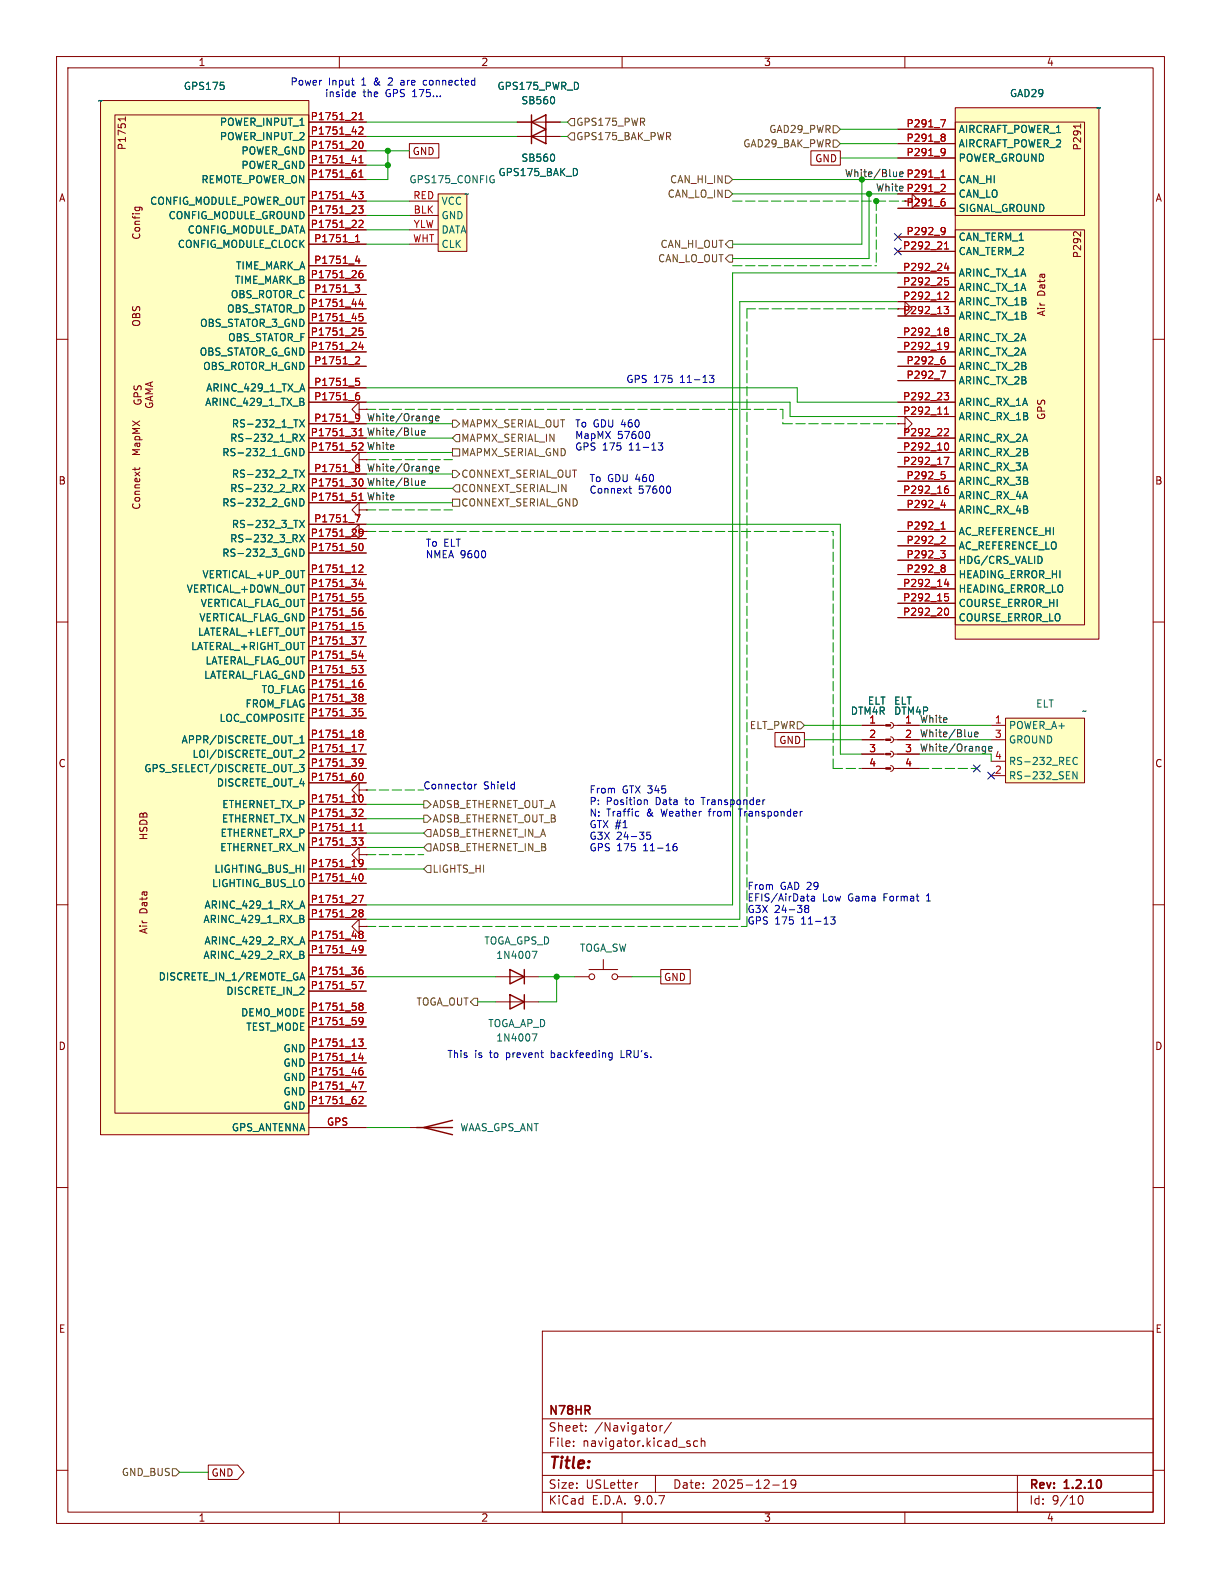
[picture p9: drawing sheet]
<svg xmlns="http://www.w3.org/2000/svg" width="216mm" height="279mm" viewBox="0 0 216 279" stroke-linecap="round" stroke-linejoin="round" font-family="sans-serif">
<g fill="none" stroke="#840000" stroke-width=".18">
<path d="M10 10h195.9v259.4h-195.9zM12 12h191.9v255.4h-191.9zM60 10v2M110 10v2M160 10v2M10 60h2M63.5 72.4v-1.3l-1.3 1.3 1.3 1.3v-1.3h1.3M64.8 72.4h.1M203.9 60h2M63.5 90.2v-1.3l-1.3 1.3 1.3 1.2v-1.2h1.3M64.8 90.2h.1M10 110h2"/>
<path d="M203.9 110h2M152.4 128.3h4.2M152.4 130.8h4.2M152.4 133.4h4.2M152.4 135.9h4.2M10 160h2M203.9 160h2M10 210h2M203.9 210h2M95.9 235.4h108v32h-108zM10 260h2M95.9 256.9h108"/>
<path d="M95.9 250.9h108M101.4 255.6v.2M101.4 254.9v.1M103.6 252.9v.2M103.6 252.2v.1M115.9 252.2l.2 .2v.4l-.2 .2M116.7 252.1v1M117.1 252.1l-.2 .1-.2 .2M118.7 251.5l-1.3 1.9M122 255.4v.3M123.4 254.9l-.5-.1-.3 .3v.4l.2 .2h.6M124 254.9l.2-.1 .4 .1v.9"/>
<path d="M124 254.3v1.5M203.9 260h2M60 267.4v2M95.9 263.9h108M95.9 260.9h108M110 267.4v2M112.8 262.2l-.3 .1M115.9 260.9v3M136.6 262.6h1.2M138.4 263.2h.9M138.4 262.1l.5-.4v1.5M140.7 262.3l-.3 .3h-.3l-.2-.3 .1-.5 .4-.1 .2 .1a.99 .99 0 0 1-.3 1.4h-.3"/>
<path d="M160 267.4v2M179.9 260.9v6.5M190.6 265.1l.2-.5 .2-.1a.81 .81 0 0 1 .6 .6 .81 .81 0 0 1-.3 .8h-.4l-.3-.5"/>
</g>
<g fill="#840000" stroke="#840000" stroke-width=".18">
<path d="M156.6 128.1h.9v.3h-.9z"/>
<path d="M156.6 130.7h.9v.2h-.9z"/>
<path d="M156.6 133.2h.9v.3h-.9z"/>
<path d="M156.6 135.8h.9v.2h-.9z"/>
</g>
<path d="M77.5 34.3h5v10.2h-5z" fill="#ffffc2"/>
<path d="M72.4 35.6h5.1M72.4 38.1h5.1M77.5 34.3h5v10.2h-5zM91.4 24.1h7.7M91.4 21.6h7.7M160 35.6h1.3v-1.3l1.3 1.3-1.3 1.2v-1.2M72.4 40.6h5.1M72.4 43.2h5.1M158.7 74.9h1.3v-1.2l1.3 1.2-1.3 1.3v-1.3M158.7 74.9h.1" fill="none" stroke="#840000" stroke-width=".18"/>
<path d="M97.9 17.2l.2 .4-.2 .6M87.1 31.8h.3v.4l-.3 .1M87.2 31.1h.1M97.9 27.4l.2 .3-.2 .7M102 30l.1 .3-.1 .6" fill="none" stroke="#006464" stroke-width=".18"/>
<path d="M94 24.1l2.5-1.2v2.5zM94 21.6l2.5-1.3v2.6zM94 20.3v5.1" fill="none" stroke="#840000" stroke-width=".25"/>
<g fill="#ffffc2">
<path d="M168.9 19.1h25.4v93.9h-25.4z"/>
<path d="M168.9 21.6h22.9v16.5h-22.9z"/>
<path d="M168.9 40.6h22.9v69.9h-22.9z"/>
</g>
<g fill="none" stroke="#840000" stroke-width=".18">
<path d="M168.9 19.1h25.4v93.9h-25.4zM158.7 22.9h10.2M158.7 25.4h10.2M158.7 27.9h10.2M158.7 31.8h10.2M158.7 34.3h10.2M158.7 36.8h10.2M168.9 21.6h22.9v16.5h-22.9zM191.1 21.9v.8M158.7 41.9h10.2M158.7 44.5h10.2M158.7 48.3h10.2"/>
<path d="M158.7 50.8h10.2M158.7 53.3h10.2M158.7 55.9h10.2M158.7 59.7h10.2M168.9 40.6h22.9v69.9h-22.9zM191.1 41v.8l-.7-.7-.3-.1-.2 .1M158.7 62.2h10.2M158.7 64.8h10.2M158.7 67.3h10.2M158.7 71.1h10.2M158.7 73.7h10.2M158.7 77.5h10.2"/>
<path d="M158.7 80h10.2M158.7 82.6h10.2M158.7 85.1h10.2M158.7 87.6h10.2M158.7 90.2h10.2M158.7 94h10.2M158.7 96.5h10.2M158.7 99.1h10.2M158.7 101.6h10.2M158.7 104.1h10.2M158.7 106.7h10.2M158.7 109.2h10.2"/>
</g>
<g fill="none" stroke="#a90000" stroke-width=".18">
<path d="M166.3 21.2h.9l-.6 1.2M166.4 31.3h.7M166.5 30.4l.3-.3v1.2M166.6 32.6l.4 .1 .1 .3-.8 .9h.8M166.6 23.7h.3l.2 .3-.2 .3M166.6 26.3l.5 .1a.84 .84 0 0 1-.3 1.1M166.6 35.6h.3l.2 .3v.4l-.5 .1M166.6 24.3h.3M166.8 35.1h.2M166.9 24.3l.2 .2v.2l-.1 .2-.4 .1M167.1 26.8l-.2 .2h-.3M166.6 40.2l.5 .1a.84 .84 0 0 1-.3 1.2"/>
<path d="M166.9 54.2h.8l-.4 .5 .4 .1v.4l-.2 .3h-.4M167 44h.7M167 43.1l.4-.3v1.2M167.1 49.1h.6M167.1 40.8l-.2 .2h-.3M167.1 58.1l.4-.1 .2 .1v.2l-.2 .2M167.1 58.5h.1M167.2 49.6h.3l.2 .2-.1 .5-.4 .1M167.2 51.7h.4l.1 .3-.8 .9h.8M167.2 58.5h.3M167.2 58.5l-.1 .1M167.3 46.5l-.3 .9h.8"/>
<path d="M167.5 58.5l.2 .3v.4l-.2 .1-.4-.1M167.6 47v.8M166.3 65.6h.9l-.6 1.3M166.6 63.6h.3l.2 .2v.4l-.5 .2M166.8 63.1h.2M166.9 69.4h.8l-.4 .5 .4 .1v.5l-.2 .2h-.4M167 72.3l.4-.3v1.2M167 73.2h.7M167.1 60.6l.4-.1 .2 .2a.84 .84 0 0 1-.3 1.1h-.3M167.2 75.8h.4l.1 .3-.8 1h.8M167.2 78.4l.1-.1a.68 .68 0 0 1 .4 .7 .68 .68 0 0 1-.4 .6l-.1-.1M167.7 61.1l-.2 .2h-.4"/>
<path d="M166.3 97.4h.8l-.4 .5 .4 .1v.4l-.2 .2h-.4M166.4 89.3h.8M166.4 93.6h.7M166.5 83.4h.6M166.5 92.6l.3-.3v1.3M166.6 83.9h.3l.2 .2v.5l-.5 .1M166.6 94.8l.4 .1 .1 .3-.8 .9h.8M166.6 99.9h.3l.2 .3-.2 .3M166.9 80.9h.9l-.6 1.2M167 88.9v.9M167.1 86.5l.4-.1 .2 .3-.1 .5h-.5M167.6 85.9l-.4 .2"/>
<path d="M166.6 100.5h.3M166.9 100.5l.2 .2v.2l-.1 .2-.4 .1M167.1 105h.6M167.2 105.5h.3l.2 .2-.1 .5-.4 .1M167.2 107.6l.1-.1a.68 .68 0 0 1 .4 .7 .68 .68 0 0 1-.4 .6l-.1-.1M167.3 102.4l-.3 .9h.8M167.6 102.9v.8"/>
</g>
<path d="M184.2 98.6l.1 .3-.1 .6" fill="none" stroke="#006464" stroke-width=".18"/>
<path d="M177.8 127h14v11.4h-14z" fill="#ffffc2"/>
<path d="M175.3 128.3h2.5M175.3 130.8h2.5M175.3 134.6h2.5M175.3 137.2h2.5M177.8 127h14v11.4h-14zM87.6 177.2h7.6M72.4 199.4h2.5" fill="none" stroke="#840000" stroke-width=".18"/>
<path d="M190.4 136.5v1.2l-.7-1.2v1.2M190.5 134.1a.6 .6 0 0 0-.8 .4 .6 .6 0 0 0 .6 .7l.2-.1M94.1 182.8h.8l-.5 1.3" fill="none" stroke="#006464" stroke-width=".18"/>
<path d="M90.2 175.9l2.5 1.3-2.5 1.2zM92.7 175.9v2.5M73.7 199.4h6.3M80 198.1l-5.1 1.3 5.1 1.3" fill="none" stroke="#840000" stroke-width=".25"/>
<g fill="#ffffc2">
<path d="M17.8 17.8h36.8v182.9h-36.8z"/>
<path d="M20.3 20.3h34.3v176.6h-34.3z"/>
</g>
<g fill="none" stroke="#840000" stroke-width=".18">
<path d="M17.8 17.8h36.8v182.9h-36.8zM20.3 20.3h34.3v176.6h-34.3zM22.2 20.7v.7M22.2 21h-1.3l.3 .3M23.9 36.6h1l.2 .3M23.9 36.6v.4M24.6 36.6l.1 .4M54.6 21.6h10.2M54.6 24.1h10.2M54.6 26.7h10.2M54.6 29.2h10.2M54.6 31.8h10.2"/>
<path d="M54.6 35.6h10.2M54.6 38.1h10.2M72.4 25.4h5.2v2.5h-5.2zM91.4 21.6h2.6M91.4 24.1h2.6M96.5 21.6h2.6M96.5 24.1h2.6M143.4 26.7h5.2v2.5h-5.2zM158.7 31.8h10.2M158.7 22.9h10.2M158.7 25.4h10.2M158.7 27.9h10.2"/>
<path d="M158.7 34.3h10.2M158.7 36.8h10.2M54.6 40.6h10.2M54.6 43.2h10.2M54.6 47h10.2M54.6 49.5h10.2M54.6 52.1h10.2M54.6 54.6h10.2M54.6 57.2h10.2M54.6 59.7h10.2M158.7 54.6h1.3v-1.3l1.3 1.3-1.3 1.3v-1.3M158.7 54.6h.1"/>
<path d="M158.7 59.7h10.2M158.7 41.9h10.2M158.7 44.5h10.2M158.7 48.3h10.2M158.7 50.8h10.2M158.7 53.3h10.2M158.7 55.9h10.2M23.7 70.8a.59 .59 0 0 0 .6 .7 .59 .59 0 0 0 .6-.7l-.5-.1v.2M23.7 68.2v.5l.1 .2h.4l.2-.6 .3-.1 .3 .3-.1 .4M24.4 70.2l-.1-.7-.2-.1-.3 .1-.1 .7h1.3M25.8 71.3a.59 .59 0 0 0 .6 .8 .59 .59 0 0 0 .5-.8h-.4v.2M26.6 67.6v.6"/>
<path d="M26.6 70.2v.6M27 70.1l-1.3 .4 1.3 .4M27 68.8h-1.3l.9 .4-.9 .4h1.3M27 67.5l-1.3 .4 1.3 .5M54.6 62.2h10.2M54.6 64.8h10.2M54.6 68.6h10.2M54.6 71.1h10.2M54.6 74.9h10.2M54.6 77.5h10.2M64.8 72.4h.1M158.7 74.9h.1"/>
<path d="M158.7 62.2h10.2M158.7 64.8h10.2M158.7 71.1h10.2M158.7 77.5h10.2M158.7 67.3h10.2M158.7 73.7h10.2M23.9 82.7v.5M24.7 82.7l-.2 .3h-1.1M54.6 80h10.2M54.6 83.8h10.2M54.6 86.4h10.2M54.6 88.9h10.2"/>
<path d="M54.6 92.7h10.2M54.6 95.3h10.2M54.6 97.8h10.2M63.5 94v-1.3l-1.3 1.3 1.3 1.3v-1.3h1.3M63.5 81.3v-1.3l-1.3 1.3 1.3 1.3v-1.3h1.3M64.8 94h.1M64.8 81.3h.1M64.8 90.2h.1M158.7 80h10.2M158.7 82.6h10.2M158.7 85.1h10.2M158.7 87.6h10.2"/>
<path d="M158.7 90.2h10.2M158.7 94h10.2M158.7 96.5h10.2M158.7 99.1h10.2M54.6 101.6h10.2M54.6 104.1h10.2M54.6 106.7h10.2M54.6 109.2h10.2M54.6 111.8h10.2M54.6 114.3h10.2M54.6 116.8h10.2M54.6 119.4h10.2"/>
<path d="M158.7 101.6h10.2M158.7 104.1h10.2M158.7 106.7h10.2M158.7 109.2h10.2M54.6 121.9h10.2M54.6 124.5h10.2M54.6 127h10.2M54.6 130.8h10.2M54.6 133.4h10.2M54.6 135.9h10.2M54.6 138.4h10.2M63.5 139.7v-1.3l-1.3 1.3 1.3 1.3v-1.3h1.3"/>
<path d="M64.8 139.7h.1M137 129.5h5.2v2.6h-5.2zM152.4 130.8h3.8M152.4 133.4h3.8M152.4 135.9h3.8M152.4 128.3h3.8M157.5 127.8l.3 .1 .2 .4-.2 .3-.3 .2M157.5 130.3l.3 .2 .2 .3-.2 .4-.3 .1M157.5 132.8l.3 .2 .2 .4-.2 .3-.3 .2M157.5 135.4l.3 .1 .2 .4-.2 .3-.3 .2M158 130.8h4.6M158 133.4h4.6"/>
<path d="M158 135.9h4.6M158 128.3h4.6M54.6 142.2h10.2M54.6 144.8h10.2M54.6 147.3h10.2M54.6 149.9h10.2M54.6 153.7h10.2M54.6 156.2h10.2M63.5 151.1v-1.2l-1.3 1.2 1.3 1.3v-1.3h1.3M64.8 151.1h.1M54.6 160h10.2M54.6 162.6h10.2"/>
<path d="M54.6 166.4h10.2M54.6 168.9h10.2M54.6 172.7h10.2M54.6 175.3h10.2M54.6 179.1h10.2M63.5 163.8v-1.2l-1.3 1.2 1.3 1.3v-1.3h1.3M64.8 163.8h.1M87.6 172.7h7.6M101.6 172.7h2.5M104.1 171.5h5.1M106.7 169.7v1.8M109.2 172.7h2.6"/>
<path d="M116.8 171.4h5.2v2.6h-5.2zM54.6 181.6h10.2M54.6 185.4h10.2M54.6 188h10.2M54.6 190.5h10.2M54.6 193h10.2M54.6 195.6h10.2M54.6 199.4h10.2M36.8 259.1h5.2l1.1 1.3-1.1 1.2h-5.2z"/>
<circle cx="104.6" cy="172.7" r=".51"/>
<circle cx="108.7" cy="172.7" r=".51"/>
</g>
<g fill="none" stroke="#a90000" stroke-width=".18">
<path d="M63.4 33.9h.8l-.4 .5 .3 .1v.5l-.1 .1-.6-.1M63.4 36.4h.8l-.4 .5 .3 .1v.6l-.1 .1-.6-.1M63.5 21.2h.7M63.5 20.3l.3-.4v1.3M63.5 27.9l.3-.4v1.3M63.5 30.4l.3-.3v1.2M63.5 22.6l.5-.2 .2 .4-.8 .9h.8M63.5 39.1l.5-.1 .2 .3-.8 .9h.8M63.5 28.8h.7M63.5 31.3h.7M63.7 25h.1a.68 .68 0 0 1 .4 .6 .68 .68 0 0 1-.4 .7 .84 .84 0 0 1-.1-1.3zM166.3 21.2h.9l-.6 1.2"/>
<path d="M166.4 31.3h.7M166.5 30.4l.3-.3v1.2M166.6 32.6l.4 .1 .1 .3-.8 .9h.8M166.6 23.7h.3l.2 .3-.2 .3M166.6 26.3l.5 .1a.84 .84 0 0 1-.3 1.1M166.6 35.6h.3l.2 .3v.4l-.5 .1M166.6 24.3h.3M166.8 35.1h.2M166.9 24.3l.2 .2v.2l-.1 .2-.4 .1M167.1 26.8l-.2 .2h-.3M62.8 50.4h.8l-.4 .5 .3 .1 .1 .4-.3 .3h-.3M62.9 42.8h.7"/>
<path d="M62.9 41.9l.3-.4v1.3M63.2 45.2l-.3 .9h.8M63.5 45.7v.9M63.8 52.9l-.3 .9h.8M64.1 47.8l-.4 .1a.86 .86 0 0 0 0 1.2l.4-.1 .1-.4-.2-.3h-.3l-.2 .3M64.1 53.3v.9M64.1 55.5h-.6v.6l.2-.2 .4 .1 .1 .2-.1 .4-.1 .1-.5-.1M64.1 58h-.6v.6l.2-.1h.4l.1 .2-.1 .5-.1 .1-.5-.1M166.6 40.2l.5 .1a.84 .84 0 0 1-.3 1.2M166.9 54.2h.8l-.4 .5 .4 .1v.4l-.2 .3h-.4M167 44h.7M167 43.1l.4-.3v1.2"/>
<path d="M167.1 49.1h.6M167.1 58.1l.4-.1 .2 .1v.2l-.2 .2M167.1 40.8l-.2 .2h-.3M167.1 58.5h.1M167.2 49.6h.3l.2 .2-.1 .5-.4 .1M167.2 51.7h.4l.1 .3-.8 .9h.8M167.2 58.5h.3M167.2 58.5l-.1 .1M167.3 46.5l-.3 .9h.8M167.5 58.5l.2 .3v.4l-.2 .1-.4-.1M167.6 47v.8M62.9 66.9h.6"/>
<path d="M63 70l.3-.1 .3 .3-.1 .4h-.5M63 73.3l.3-.1 .2 .2a.84 .84 0 0 1-.3 1.1h-.2M63 63.1h.5l.1 .3-.8 1h.8M63 67.4h.3l.3 .2-.1 .4-.5 .2M63.5 76.1l.3-.3v1.3M63.5 69.4l-.5 .2M63.5 77.1h.7M63.5 78.4l.5-.1 .2 .3M63.6 73.8l-.3 .2h-.3M63.8 60.5l-.3 .9h.8M64.1 61v.8M64.2 78.7l-.8 .9h.8"/>
<path d="M166.3 65.6h.9l-.6 1.3M166.6 63.6h.3l.2 .2v.4l-.5 .2M166.8 63.1h.2M166.9 69.4h.8l-.4 .5 .4 .1v.5l-.2 .2h-.4M167 73.2h.7M167 72.3l.4-.3v1.2M167.1 60.6l.4-.1 .2 .2a.84 .84 0 0 1-.3 1.1h-.3M167.2 75.8h.4l.1 .3-.8 1h.8M167.2 78.4l.1-.1a.68 .68 0 0 1 .4 .7 .68 .68 0 0 1-.4 .6l-.1-.1M167.7 61.1l-.2 .2h-.4M62.8 91h.9l-.6 1.3M63 82.2l.3-.1 .2 .2 .1 .1-.3 .3"/>
<path d="M63 82.6l.1 .1M63.1 82.7h.2M63.1 82.7h-.1M63.3 82.7l.3 .2-.1 .4-.2 .1-.3-.1M63.5 87.6l.3-.4v1.3M63.5 88.5h.7M63.7 96.2l.1-.1a.68 .68 0 0 1 .4 .6 .68 .68 0 0 1-.4 .7 .84 .84 0 0 1-.1-1.2zM64.2 94.1l-.2 .2h-.3l-.2-.2 .1-.5h.4l.1 .1a.84 .84 0 0 1-.3 1.1h-.2M64.2 85.2l-.1-.4-.2-.1a.68 .68 0 0 0-.4 .6 .68 .68 0 0 0 .4 .6l.2-.1 .1-.3M166.3 97.4h.8l-.4 .5 .4 .1v.4l-.2 .2h-.4M166.4 93.6h.7M166.4 89.3h.8"/>
<path d="M166.5 83.4h.6M166.5 92.6l.3-.3v1.3M166.6 83.9h.3l.2 .2v.5l-.5 .1M166.6 94.8l.4 .1 .1 .3-.8 .9h.8M166.6 99.9h.3l.2 .3-.2 .3M166.9 80.9h.9l-.6 1.2M167 88.9v.9M167.1 86.5l.4-.1 .2 .3-.1 .5h-.5M167.6 85.9l-.4 .2M63.4 117.7h.8l-.4 .5 .3 .1v.5l-.1 .2-.6-.2M63.4 112.6h.9l-.6 1.3M63.5 100l.5-.1 .2 .4-.8 .9h.8"/>
<path d="M63.8 102.4l-.3 .9h.8M63.8 115.1l-.3 .9h.8M64.1 107.5l-.4 .1a.86 .86 0 0 0 0 1.2l.4-.1 .1-.4-.2-.3h-.3l-.2 .3M64.1 102.9v.8M64.1 115.6v.8M64.1 105h-.6v.6l.2-.1h.4l.1 .2-.1 .4-.1 .2-.5-.2M64.1 110.1h-.6v.6l.2-.1h.4l.1 .2-.1 .4-.1 .1-.5-.1M166.6 100.5h.3M166.9 100.5l.2 .2v.2l-.1 .2-.4 .1M167.1 105h.6M167.2 105.5h.3l.2 .2-.1 .5-.4 .1M167.2 107.6l.1-.1a.68 .68 0 0 1 .4 .7 .68 .68 0 0 1-.4 .6l-.1-.1"/>
<path d="M167.3 102.4l-.3 .9h.8M167.6 102.9v.8M63.4 131.7h.9l-.6 1.2M63.7 136.8l.1-.1a.68 .68 0 0 1 .4 .7 .68 .68 0 0 1-.4 .6 .84 .84 0 0 1-.1-1.2zM63.7 123.3l-.2-.2 .2-.3h.3l.2 .2-.2 .3M63.7 123.3l-.2 .3v.3l.2 .1h.4l.1-.2v-.2l-.2-.3M63.7 129.7l-.2-.3 .2-.3h.3l.2 .3-.2 .3M63.7 129.7l-.2 .2v.4l.2 .1 .4-.1 .1-.1v-.3l-.2-.2M63.7 123.3h.3M63.7 129.7h.3M64.1 120.2l-.4 .1a.86 .86 0 0 0 0 1.2l.4-.1 .1-.4-.2-.3h-.3l-.2 .3M64.1 125.3h-.6v.6l.2-.1 .4 .1 .1 .1-.1 .5-.1 .1-.5-.1"/>
<path d="M64.2 134.7l-.2 .3-.4-.1-.1-.2 .1-.4 .4-.1 .1 .1a.84 .84 0 0 1-.3 1.2h-.2M63.4 148.2h.8l-.4 .5 .3 .1v.5l-.1 .1-.6-.1M63.4 158.3h.9l-.6 1.3M63.5 146l.3-.4v1.3M63.5 143.2l.5-.1 .2 .4-.8 .9h.8M63.5 146.9h.7M63.7 140.6h.1a.68 .68 0 0 1 .4 .6 .68 .68 0 0 1-.4 .6 .84 .84 0 0 1-.1-1.2zM63.7 154.6l.1-.1a.68 .68 0 0 1 .4 .7 .68 .68 0 0 1-.4 .6 .84 .84 0 0 1-.1-1.2zM64.2 152.5l-.2 .3-.4-.1-.1-.2 .1-.5h.4l.1 .1a.84 .84 0 0 1-.3 1.2h-.2M63.4 173.6h.9l-.6 1.2M63.7 161.4l-.2-.2 .2-.3h.3l.2 .2-.2 .3M63.7 161.4l-.2 .3v.3l.2 .1h.4l.1-.2v-.2l-.2-.3"/>
<path d="M63.7 165.2l-.2-.2 .2-.3h.3l.2 .2-.2 .3M63.7 165.2l-.2 .3v.3l.2 .2 .4-.1 .1-.2v-.2l-.2-.3M63.7 177.9l-.2-.2 .2-.3h.3l.2 .2-.2 .3M63.7 177.9l-.2 .3v.3l.2 .2 .4-.1 .1-.2v-.2l-.2-.3M63.7 161.4h.3M63.7 165.2h.3M63.7 177.9h.3M64.1 171l-.4 .1a.86 .86 0 0 0 0 1.2l.4-.1 .1-.4-.2-.3h-.3l-.2 .3M64.2 167.8l-.2 .2-.4-.1-.1-.1 .1-.5 .4-.1 .1 .1a.84 .84 0 0 1-.3 1.2h-.2M63.4 183.7h.8l-.4 .5 .3 .1v.6l-.1 .1-.6-.1M63.4 191.4h.9l-.6 1.2M63.5 194l.5-.1 .2 .4-.8 .9h.8"/>
<path d="M63.8 186.2l-.3 .9h.8M64.1 188.8l-.4 .1a.86 .86 0 0 0 0 1.2l.4-.1 .1-.5-.2-.2h-.3l-.2 .2M64.1 186.7v.8M64.2 180.5l-.2 .2-.4-.1-.1-.1 .1-.5 .4-.1 .1 .1a.84 .84 0 0 1-.3 1.2h-.2"/>
</g>
<g fill="none" stroke="#006464" stroke-width=".18">
<path d="M39.6 15.2v.5M97.9 17.2l.2 .4-.2 .6M97.9 27.4l.2 .3-.2 .7M102 30l.1 .3-.1 .6M53 74.2l.8 1.3M53 76.8l.8 1.2M53 79.3a.64 .64 0 0 1 .8 .7 .64 .64 0 0 1-.8 .6zM53.5 67.9l.4 1.3M53.5 70.4l.2 .3-.2 .3 .3 .3-.1 .3-.2 .1M53.8 74.2l-.8 1.3M53.8 76.8l-.8 1.2M53 83.1l.8 1.3"/>
<path d="M53 85.7l.8 1.2M53 92l.8 1.3M53 94.6l.8 1.2M53 88.2a.64 .64 0 0 1 .8 .6 .64 .64 0 0 1-.8 .7zM53 97.1a.64 .64 0 0 1 .8 .6 .64 .64 0 0 1-.8 .7zM53.8 83.1l-.8 1.3M53.8 85.7l-.8 1.2M53.8 92l-.8 1.3M53.8 94.6l-.8 1.2M184.2 98.6l.1 .3-.1 .6M53 135.2h.8l-.5 .5M53 131.4h.8"/>
<path d="M53.2 130.4l.2-.3v1.3M53.2 132.7h.4l.2 .3-.8 .9h.8M53.6 135.7l.2 .2-.2 .5M53.5 159.3l.4 1.3M53 161.9l.6 .1 .1 .2-.2 .3M53 168.2l.6 .1 .1 .3-.2 .2M53 162.5h.5M53 168.8h.5M53.2 160.2h.6M53.2 166.6h.6M53.5 165.7l.4 1.2M53.5 172l.4 1.3"/>
<path d="M53.5 162.5l.3 .2-.1 .3-.7 .1M53.5 168.8l.3 .3-.1 .3-.7 .1M94.1 168.2h.8l-.5 1.3"/>
</g>
<path d="M90.2 171.5l2.5 1.2-2.5 1.3zM92.7 171.5v2.5" fill="none" stroke="#840000" stroke-width=".25"/>
<g fill="none" stroke="#725600" stroke-width=".18">
<path d="M100.3 24.1l.7-.6h.6v1.3h-.6zM101 21h.6v1.2h-.6l-.7-.6zM128.3 33.7h.6l.6 .6-.6 .6h-.6zM128.3 31.1h.6l.6 .7-.6 .6h-.6zM147.3 24.8h.7l.6 .6-.6 .6h-.7zM147.3 22.2h.7l.6 .7-.6 .6h-.7zM128.9 45.1h.6v1.3h-.6l-.6-.7zM128.9 42.5h.6v1.3h-.6l-.6-.6zM80 74.3h.6l.7 .6-.7 .7h-.6zM80 79.4h1.3v1.2h-1.3zM80.6 76.8h.7v1.3h-.7l-.6-.6zM80 86.4l.6-.7h.7v1.3h-.7z"/>
<path d="M80 83.2h.6l.7 .6-.7 .7h-.6zM80 88.3h1.3v1.2h-1.3zM141 127.6h.6l.6 .7-.6 .6h-.6zM74.9 144.1h.7l.6 .7-.6 .6h-.7zM74.9 141.6h.7l.6 .6-.6 .7h-.7zM75.6 146.7h.6v1.3h-.6l-.7-.7zM75.6 153h.6v1.3h-.6l-.7-.6zM75.6 149.2h.6v1.3h-.6l-.7-.6zM83.8 176.5h.7v1.3h-.7l-.6-.6zM30.5 259.7h.6l.6 .7-.6 .6h-.6z"/>
</g>
<g fill="none" stroke="#0f0f0f" stroke-width=".18">
<path d="M158.5 30.4v.8M158.5 31.1l-.2 .1M159.1 30.8l.6-.1-.1-.2-.3-.1-.2 .2v.6h.5M74 76.1v.9M74 76.8l-.2 .2M74.5 76.5l.7-.1-.1-.2-.4-.1-.2 .2 .1 .6h.5M76.1 73.6h.4M76.5 73.6v1l-.1 .2h-.3M76.5 74.4h-.4M77 74l.6-.1v-.3h-.4l-.2 .2 .1 .6h.5M74 85v.8M74 85.7l-.2 .1"/>
<path d="M74.5 85.4l.7-.1-.1-.2-.4-.1-.2 .2 .1 .6h.5M76.1 82.5h.4M76.5 82.5v1l-.1 .2h-.3M76.5 83.2l-.4 .1M77 82.9l.6-.1v-.3h-.4l-.2 .1 .1 .6h.5M171.8 129.5v.8M171.8 130.2l-.2 .1M172.3 129.9l.6-.1v-.3h-.4l-.2 .1 .1 .6h.5M173.9 132l.4 .1M174.3 132v1l-.1 .2-.4 .1M174.3 132.8h-.4M174.8 132.4l.6-.1v-.2l-.4-.1-.2 .2 .1 .6h.5"/>
</g>
<g fill="none" stroke="#009600" stroke-width=".18" stroke-dasharray="1.7 .6">
<path d="M129.5 35.6h25.4M154.9 35.6h5.1M154.9 35.6v11.4M129.5 47h25.4M132.1 54.6v109.2M158.7 54.6h-26.6M64.8 72.4h73.6M138.4 74.9h20.3M138.4 72.4v2.5M64.8 90.2h15.2M64.8 81.3h15.2M64.8 94h82.5"/>
<path d="M64.8 139.7h10.1M147.3 135.9v-41.9M147.3 135.9h5.1M162.6 135.9h10.1M64.8 151.1h10.1M64.8 163.8h67.3"/>
</g>
<g fill="none" stroke="#009600" stroke-width=".18">
<path d="M64.8 29.2h3.8M64.8 38.1h7.6M64.8 26.7h7.6M64.8 21.6h26.6M64.8 24.1h26.6M64.8 35.6h7.6M68.6 26.7v5.1h-3.8M99.1 21.6h1.2M99.1 24.1h1.2M129.5 34.3h29.2M129.5 31.8h29.2M148.6 27.9h10.1"/>
<path d="M148.6 22.9h10.1M148.6 25.4h10.1M152.4 31.8v11.4h-22.9M153.7 34.3v11.4h-24.2M64.8 43.2h7.6M64.8 40.6h7.6M158.7 48.3h-29.2v111.7h-64.7M158.7 53.3h-27.9v109.3h-66M64.8 77.5h15.2M64.8 71.1h74.9v2.6h19M64.8 68.6h76.2v2.5h17.7M64.8 74.9h15.2"/>
<path d="M64.8 88.9h15.2M64.8 92.7h83.8v40.7h3.8M64.8 80h15.2M64.8 86.4h15.2M64.8 83.8h15.2M142.2 128.3h10.2M142.2 130.8h10.2M162.6 128.3h12.7M162.6 130.8h12.7M162.6 133.4h12.7M64.8 149.9h10.1M64.8 153.7h10.1"/>
<path d="M64.8 147.3h10.1M64.8 144.8h10.1M64.8 142.2h10.1M64.8 172.7h22.8M84.5 177.2h3.1M95.2 172.7h6.4M98.4 172.7v4.5h-3.2M111.8 172.7h5M64.8 199.4h7.6M31.7 260.4h5.1"/>
</g>
<path d="M158.1 41.3l1.3 1.2M158.1 43.8l1.3 1.3M159.4 41.3l-1.3 1.2M159.4 43.8l-1.3 1.3M172.1 135.3l1.2 1.2M173.3 135.3l-1.2 1.2M174.7 136.6l1.2 1.2M175.9 136.6l-1.2 1.2" fill="none" stroke="#000084" stroke-width=".18"/>
<g fill="none" stroke="#0000c2" stroke-width=".18">
<path d="M62.1 14.2h.5M62.4 16.3h.4l.1 .3-.6 .1M62.5 15.1h.1M62.8 17l-.4 .1M71 14.2l-.1 .1M71 14.6l-.2 .2 .2 .3M75.3 14.2l-.3 .1-.2 .2 .1 .4 .4 .2M114.6 76.3a.79 .79 0 0 1 0 1.3M116.4 78.3h.8l-.4 .5 .3 .1v.6l-.2 .1-.5-.1M125.5 66.4h.7l-.4 .5 .4 .1v.5l-.2 .1-.5-.1M85.8 97.6v.8M111.2 86.4h.5"/>
<path d="M111.4 85.9v1.1l.3 .2M118.3 85.9a.79 .79 0 0 1 0 1.3M83.9 138.7v.8M84.3 138.7l-.4 .2M90.8 138.7h.1M90.9 138.3v1.2M90.9 139.5h-.1M112.6 143.5h.3M112.9 144.3h-.3M114 141.5h.4l.1 .8M115 147.1h-.6l-.1 .7 .2-.2 .4 .1 .2 .2-.1 .4-.2 .1-.5-.1M119.6 149.2l-.4 .1a.86 .86 0 0 0 0 1.2l.5-.2v-.4l-.2-.2h-.3l-.2 .2"/>
<path d="M135.1 141.4h.2M142.6 158.5h.5M142.9 159.3h.2M143.5 158.5h.5v.8M144 158.8h-.4l-.2 .2 .2 .3h.4M163.8 159.3h.7M163.9 158.4h-.1M142.5 160.1l-.2 .2 .2 .3M142.5 160.6l-.2 .3v.4l.2 .1 .4-.1 .1-.2v-.2l-.2-.3M142.5 160.6h.3M142.8 160.1l.2 .2-.2 .3M146.9 162.1h.8l-.5 .5 .4 .2v.5l-.2 .1-.5-.1"/>
<path d="M107.9 186.2h.3M108.2 186.2v1l-.1 .2h-.3M108.2 187h-.3M109.8 185.7v1.3h.6"/>
</g>
<g fill="#009600" stroke="#009600" stroke-width=".18">
<circle cx="154.9" cy="35.6" r=".46"/>
<circle cx="153.7" cy="34.3" r=".46"/>
<circle cx="152.4" cy="31.8" r=".46"/>
<circle cx="98.4" cy="172.7" r=".46"/>
<circle cx="68.6" cy="26.7" r=".46"/>
<circle cx="68.6" cy="29.2" r=".46"/>
</g>
<text font-size="2.8" fill="#840000" x="96.9" y="260.3">Title:</text>
<g font-size="2.1" fill="#840000">
<text x="96.9" y="250.6">N78HR</text>
<text x="96.9" y="256.1">File:</text>
<text x="96.9" y="253.4">Sheet:</text>
<text x="103" y="256.1">navigator.kicad_sch</text>
<text x="105.1" y="253.4">/Navigator/</text>
<text x="96.9" y="263.5">Size:</text>
<text x="103.6" y="263.5">USLetter</text>
<text x="118.9" y="263.5">Date:</text>
<text x="125.9" y="263.5">2025-12-19</text>
<text x="181.9" y="263.7">Rev:</text>
<text x="188.3" y="263.7">1.2.10</text>
<text x="96.9" y="266.3">KiCad</text>
<text x="104.6" y="266.3">E.D.A.</text>
<text x="112.2" y="266.3">9.0.7</text>
<text x="181.9" y="266.3">Id:</text>
<text x="186" y="266.3">9/10</text>
</g>
<g font-size="1.8" fill="#840000">
<text x="35" y="11.9">1</text>
<text x="85" y="11.9">2</text>
<text x="135" y="11.9">3</text>
<text x="185" y="11.9">4</text>
<text x="22.5" y="26.6" transform="rotate(-90 22.5 26.6)">P1751</text>
<text x="72.9" y="27.6">GND</text>
<text x="144" y="28.9">GND</text>
<text x="191.4" y="26.7" transform="rotate(-90 191.4 26.7)">P291</text>
<text x="10.3" y="35.9">A</text>
<text x="204.2" y="35.9">A</text>
<text x="25" y="42.5" transform="rotate(-90 25 42.5)">Config</text>
<text x="191.4" y="45.8" transform="rotate(-90 191.4 45.8)">P292</text>
<text x="185" y="52.4" transform="rotate(-90 185 52.4)">Data</text>
<text x="25" y="57.9" transform="rotate(-90 25 57.9)">OBS</text>
<text x="185" y="56" transform="rotate(-90 185 56)">Air</text>
<text x="185" y="74.4" transform="rotate(-90 185 74.4)">GPS</text>
<text x="25" y="80.8" transform="rotate(-90 25 80.8)">MapMX</text>
<text x="10.3" y="85.9">B</text>
<text x="204.2" y="85.9">B</text>
<text x="25" y="90.2" transform="rotate(-90 25 90.2)">Connext</text>
<text x="137.7" y="131.8">GND</text>
<text x="10.3" y="135.9">C</text>
<text x="204.2" y="135.9">C</text>
<text x="26.3" y="148.7" transform="rotate(-90 26.3 148.7)">HSDB</text>
<text x="26.3" y="161.6" transform="rotate(-90 26.3 161.6)">Data</text>
<text x="26.3" y="165.3" transform="rotate(-90 26.3 165.3)">Air</text>
<text x="117.3" y="173.7">GND</text>
<text x="10.3" y="185.9">D</text>
<text x="204.2" y="185.9">D</text>
<text x="10.3" y="235.9">E</text>
<text x="204.2" y="235.9">E</text>
<text x="37.3" y="261.3">GND</text>
<text x="35" y="269.3">1</text>
<text x="85" y="269.3">2</text>
<text x="135" y="269.3">3</text>
<text x="185" y="269.3">4</text>
</g>
<g font-size="1.8" fill="#006464">
<text x="32.4" y="16.1">GPS175</text>
<text x="87.9" y="16.1">GPS175_PWR_D</text>
<text x="178.5" y="17.4">GAD29</text>
<text x="17.2" y="18.6">~</text>
<text x="38.8" y="22.5">POWER_INPUT_1</text>
<text x="92.1" y="18.6">SB560</text>
<text x="169.4" y="23.7">AIRCRAFT_POWER_1</text>
<text x="193.8" y="19.9">~</text>
<text x="38.8" y="25">POWER_INPUT_2</text>
<text x="42.6" y="27.5">POWER_GND</text>
<text x="92.1" y="28.8">SB560</text>
<text x="169.4" y="26.3">AIRCRAFT_POWER_2</text>
<text x="169.4" y="28.8">POWER_GROUND</text>
<text x="35.5" y="32.6">REMOTE_POWER_ON</text>
<text x="42.6" y="30.1">POWER_GND</text>
<text x="72.3" y="32.6">GPS175_CONFIG</text>
<text x="82" y="35.2">~</text>
<text x="88" y="31.3">GPS175_BAK_D</text>
<text x="169.4" y="32.6">CAN_HI</text>
<text x="169.4" y="35.2">CAN_LO</text>
<text x="26.4" y="36.4">CONFIG_MODULE_POWER_OUT</text>
<text x="29.7" y="39">CONFIG_MODULE_GROUND</text>
<text x="33.1" y="41.5">CONFIG_MODULE_DATA</text>
<text x="78" y="36.4">VCC</text>
<text x="78" y="39">GND</text>
<text x="78" y="41.5">DATA</text>
<text x="169.4" y="37.7">SIGNAL_GROUND</text>
<text x="31.3" y="44">CONFIG_MODULE_CLOCK</text>
<text x="41.6" y="47.9">TIME_MARK_A</text>
<text x="78" y="44">CLK</text>
<text x="169.4" y="42.8">CAN_TERM_1</text>
<text x="169.4" y="45.3">CAN_TERM_2</text>
<text x="40.7" y="52.9">OBS_ROTOR_C</text>
<text x="41.4" y="50.4">TIME_MARK_B</text>
<text x="169.4" y="49.1">ARINC_TX_1A</text>
<text x="169.4" y="51.7">ARINC_TX_1A</text>
<text x="35.3" y="58">OBS_STATOR_3_GND</text>
<text x="40" y="55.5">OBS_STATOR_D</text>
<text x="169.4" y="54.2">ARINC_TX_1B</text>
<text x="169.4" y="56.7">ARINC_TX_1B</text>
<text x="35.2" y="63.1">OBS_STATOR_G_GND</text>
<text x="35.8" y="65.6">OBS_ROTOR_H_GND</text>
<text x="40.2" y="60.6">OBS_STATOR_F</text>
<text x="169.4" y="60.6">ARINC_TX_2A</text>
<text x="169.4" y="63.1">ARINC_TX_2A</text>
<text x="169.4" y="65.6">ARINC_TX_2B</text>
<text x="36.2" y="72">ARINC_429_1_TX_B</text>
<text x="36.4" y="69.4">ARINC_429_1_TX_A</text>
<text x="169.4" y="68.2">ARINC_TX_2B</text>
<text x="169.4" y="72">ARINC_RX_1A</text>
<text x="40.9" y="75.8">RS-232_1_TX</text>
<text x="169.4" y="74.5">ARINC_RX_1B</text>
<text x="39.2" y="80.9">RS-232_1_GND</text>
<text x="40.6" y="78.3">RS-232_1_RX</text>
<text x="169.4" y="78.3">ARINC_RX_2A</text>
<text x="169.4" y="80.9">ARINC_RX_2B</text>
<text x="169.4" y="83.4">ARINC_RX_3A</text>
<text x="39.2" y="89.8">RS-232_2_GND</text>
<text x="40.6" y="87.2">RS-232_2_RX</text>
<text x="40.9" y="84.7">RS-232_2_TX</text>
<text x="169.4" y="86">ARINC_RX_3B</text>
<text x="169.4" y="88.5">ARINC_RX_4A</text>
<text x="40.9" y="93.6">RS-232_3_TX</text>
<text x="169.4" y="91">ARINC_RX_4B</text>
<text x="169.4" y="94.8">AC_REFERENCE_HI</text>
<text x="39.2" y="98.7">RS-232_3_GND</text>
<text x="40.6" y="96.1">RS-232_3_RX</text>
<text x="169.4" y="97.4">AC_REFERENCE_LO</text>
<text x="169.4" y="99.9">HDG/CRS_VALID</text>
<text x="32.9" y="105">VERTICAL_+DOWN_OUT</text>
<text x="35.4" y="107.5">VERTICAL_FLAG_OUT</text>
<text x="35.7" y="102.5">VERTICAL_+UP_OUT</text>
<text x="169.4" y="102.5">HEADING_ERROR_HI</text>
<text x="169.4" y="105">HEADING_ERROR_LO</text>
<text x="169.4" y="107.5">COURSE_ERROR_HI</text>
<text x="34.9" y="112.6">LATERAL_+LEFT_OUT</text>
<text x="35.2" y="110.1">VERTICAL_FLAG_GND</text>
<text x="169.4" y="110.1">COURSE_ERROR_LO</text>
<text x="33.7" y="115.2">LATERAL_+RIGHT_OUT</text>
<text x="36.2" y="117.7">LATERAL_FLAG_OUT</text>
<text x="36" y="120.2">LATERAL_FLAG_GND</text>
<text x="43.3" y="125.3">FROM_FLAG</text>
<text x="46.2" y="122.8">TO_FLAG</text>
<text x="153.4" y="124.8">ELT</text>
<text x="158" y="124.8">ELT</text>
<text x="183.1" y="125.3">ELT</text>
<text x="32" y="131.7">APPR/DISCRETE_OUT_1</text>
<text x="38.7" y="127.9">LOC_COMPOSITE</text>
<text x="150.3" y="126.6">DTM4R</text>
<text x="158" y="126.6">DTM4P</text>
<text x="178.3" y="129.1">POWER_A+</text>
<text x="178.3" y="131.7">GROUND</text>
<text x="191.2" y="126.6">~</text>
<text x="25.4" y="136.8">GPS_SELECT/DISCRETE_OUT_3</text>
<text x="33.9" y="134.2">LOI/DISCRETE_OUT_2</text>
<text x="178.3" y="135.5">RS-232_REC</text>
<text x="38.2" y="139.3">DISCRETE_OUT_4</text>
<text x="39.2" y="143.1">ETHERNET_TX_P</text>
<text x="178.3" y="138">RS-232_SEN</text>
<text x="38.9" y="148.2">ETHERNET_RX_P</text>
<text x="39.1" y="145.6">ETHERNET_TX_N</text>
<text x="37.8" y="154.5">LIGHTING_BUS_HI</text>
<text x="38.8" y="150.7">ETHERNET_RX_N</text>
<text x="36.1" y="160.9">ARINC_429_1_RX_A</text>
<text x="37.4" y="157.1">LIGHTING_BUS_LO</text>
<text x="35.9" y="163.4">ARINC_429_1_RX_B</text>
<text x="36.1" y="167.2">ARINC_429_2_RX_A</text>
<text x="85.5" y="167.2">TOGA_GPS_D</text>
<text x="28" y="173.6">DISCRETE_IN_1/REMOTE_GA</text>
<text x="35.9" y="169.8">ARINC_429_2_RX_B</text>
<text x="87.6" y="169.8">1N4007</text>
<text x="102.4" y="168.5">TOGA_SW</text>
<text x="39.9" y="176.1">DISCRETE_IN_2</text>
<text x="42.5" y="179.9">DEMO_MODE</text>
<text x="43.4" y="182.5">TEST_MODE</text>
<text x="86.2" y="181.8">TOGA_AP_D</text>
<text x="87.6" y="184.4">1N4007</text>
<text x="50" y="186.3">GND</text>
<text x="50" y="188.8">GND</text>
<text x="50" y="191.4">GND</text>
<text x="50" y="193.9">GND</text>
<text x="50" y="196.4">GND</text>
<text x="40.9" y="200.3">GPS_ANTENNA</text>
<text x="81.3" y="200.3">WAAS_GPS_ANT</text>
</g>
<g font-size="1.8" fill="#0000c2">
<text x="51.3" y="15.3">Power</text>
<text x="57.4" y="17.4">inside</text>
<text x="58.1" y="15.3">Input</text>
<text x="64" y="15.3">1</text>
<text x="64.2" y="17.4">the</text>
<text x="66.4" y="15.3">&amp;</text>
<text x="68.3" y="17.4">GPS 175...</text>
<text x="69.1" y="15.3">2</text>
<text x="71.5" y="15.3">are</text>
<text x="75.7" y="15.3">connected</text>
<text x="110.7" y="67.9">GPS 175</text>
<text x="120.4" y="67.9">11-13</text>
<text x="101.6" y="75.7">To GDU 460</text>
<text x="101.6" y="77.7">MapMX</text>
<text x="109.2" y="77.7">57600</text>
<text x="101.6" y="79.8">GPS 175</text>
<text x="111.3" y="79.8">11-13</text>
<text x="104.1" y="85.3">To GDU 460</text>
<text x="104.1" y="87.4">Connext</text>
<text x="112.9" y="87.4">57600</text>
<text x="75.2" y="96.8">To ELT</text>
<text x="75.2" y="98.8">NMEA 9600</text>
<text x="74.8" y="139.8">Connector</text>
<text x="85.5" y="139.8">Shield</text>
<text x="104.1" y="140.4">From</text>
<text x="104.1" y="142.4">P:</text>
<text x="107.2" y="142.4">Position</text>
<text x="110" y="140.4">GTX 345</text>
<text x="116" y="142.4">Data</text>
<text x="121.5" y="142.4">to</text>
<text x="124.5" y="142.4">Transponder</text>
<text x="104.1" y="144.5">N:</text>
<text x="104.1" y="146.5">GTX #1</text>
<text x="104.1" y="148.6">G3X</text>
<text x="107.2" y="144.5">Traffic</text>
<text x="109" y="148.6">24-35</text>
<text x="114.5" y="144.5">&amp;</text>
<text x="117.2" y="144.5">Weather</text>
<text x="125.8" y="144.5">from</text>
<text x="131.3" y="144.5">Transponder</text>
<text x="104.1" y="150.6">GPS 175</text>
<text x="113.9" y="150.6">11-16</text>
<text x="132.1" y="157.4">From</text>
<text x="132.1" y="159.5">EFIS/AirData</text>
<text x="132.1" y="161.5">G3X</text>
<text x="136.9" y="161.5">24-38</text>
<text x="138" y="157.4">GAD 29</text>
<text x="145.4" y="159.5">Low</text>
<text x="150.1" y="159.5">Gama</text>
<text x="156.5" y="159.5">Format</text>
<text x="164.3" y="159.5">1</text>
<text x="132.1" y="163.6">GPS 175</text>
<text x="141.8" y="163.6">11-13</text>
<text x="79" y="187.3">This</text>
<text x="83.9" y="187.3">is</text>
<text x="86.7" y="187.3">to</text>
<text x="89.8" y="187.3">prevent</text>
<text x="97.9" y="187.3">backfeeding</text>
<text x="110.4" y="187.3">LRU's.</text>
</g>
<g font-size="1.8" fill="#a90000">
<text x="54.8" y="21.3">P1751_21</text>
<text x="54.8" y="23.9">P1751_42</text>
<text x="160.2" y="22.6">P291_7</text>
<text x="54.8" y="26.4">P1751_20</text>
<text x="54.8" y="29">P1751_41</text>
<text x="160.2" y="25.1">P291_8</text>
<text x="160.2" y="27.7">P291_9</text>
<text x="54.8" y="31.5">P1751_61</text>
<text x="54.8" y="35.3">P1751_43</text>
<text x="73" y="35.3">RED</text>
<text x="160.2" y="31.5">P291_1</text>
<text x="160.2" y="34">P291_2</text>
<text x="54.8" y="37.8">P1751_23</text>
<text x="54.8" y="40.4">P1751_22</text>
<text x="73" y="37.8">BLK</text>
<text x="73" y="40.4">YLW</text>
<text x="160.2" y="36.6">P291_6</text>
<text x="160.2" y="41.7">P292_9</text>
<text x="55.4" y="42.9">P1751_1</text>
<text x="55.4" y="46.7">P1751_4</text>
<text x="73" y="42.9">WHT</text>
<text x="159.6" y="44.2">P292_21</text>
<text x="54.8" y="49.3">P1751_26</text>
<text x="55.4" y="51.8">P1751_3</text>
<text x="159.6" y="48">P292_24</text>
<text x="159.6" y="50.5">P292_25</text>
<text x="159.6" y="53.1">P292_12</text>
<text x="54.8" y="54.4">P1751_44</text>
<text x="54.8" y="56.9">P1751_45</text>
<text x="54.8" y="59.4">P1751_25</text>
<text x="159.6" y="55.6">P292_13</text>
<text x="159.6" y="59.4">P292_18</text>
<text x="54.8" y="62">P1751_24</text>
<text x="55.4" y="64.5">P1751_2</text>
<text x="159.6" y="62">P292_19</text>
<text x="160.2" y="64.5">P292_6</text>
<text x="55.4" y="68.3">P1751_5</text>
<text x="55.4" y="70.9">P1751_6</text>
<text x="159.6" y="70.9">P292_23</text>
<text x="160.2" y="67.1">P292_7</text>
<text x="54.8" y="77.2">P1751_31</text>
<text x="55.4" y="74.7">P1751_9</text>
<text x="159.6" y="73.4">P292_11</text>
<text x="159.6" y="77.2">P292_22</text>
<text x="54.8" y="79.8">P1751_52</text>
<text x="55.4" y="83.6">P1751_8</text>
<text x="64.8" y="79.7">White</text>
<text x="159.6" y="79.8">P292_10</text>
<text x="159.6" y="82.3">P292_17</text>
<text x="54.8" y="86.1">P1751_30</text>
<text x="54.8" y="88.6">P1751_51</text>
<text x="64.8" y="86">White/Blue</text>
<text x="159.6" y="87.4">P292_16</text>
<text x="160.2" y="84.8">P292_5</text>
<text x="160.2" y="89.9">P292_4</text>
<text x="54.8" y="95">P1751_29</text>
<text x="55.4" y="92.5">P1751_7</text>
<text x="160.2" y="93.7">P292_1</text>
<text x="54.8" y="97.5">P1751_50</text>
<text x="54.8" y="101.3">P1751_12</text>
<text x="160.2" y="96.3">P292_2</text>
<text x="160.2" y="98.8">P292_3</text>
<text x="160.2" y="101.3">P292_8</text>
<text x="54.8" y="103.9">P1751_34</text>
<text x="54.8" y="106.4">P1751_55</text>
<text x="159.6" y="103.9">P292_14</text>
<text x="159.6" y="106.4">P292_15</text>
<text x="54.8" y="109">P1751_56</text>
<text x="54.8" y="111.5">P1751_15</text>
<text x="159.6" y="109">P292_20</text>
<text x="54.8" y="114">P1751_37</text>
<text x="54.8" y="116.6">P1751_54</text>
<text x="54.8" y="119.1">P1751_53</text>
<text x="54.8" y="121.7">P1751_16</text>
<text x="54.8" y="124.2">P1751_38</text>
<text x="54.8" y="126.7">P1751_35</text>
<text x="54.8" y="130.6">P1751_18</text>
<text x="153.6" y="128">1</text>
<text x="153.6" y="130.6">2</text>
<text x="159.9" y="128">1</text>
<text x="159.9" y="130.6">2</text>
<text x="175.8" y="128">1</text>
<text x="175.8" y="130.6">3</text>
<text x="54.8" y="133.1">P1751_17</text>
<text x="54.8" y="135.6">P1751_39</text>
<text x="153.6" y="133.1">3</text>
<text x="153.6" y="135.6">4</text>
<text x="159.9" y="133.1">3</text>
<text x="159.9" y="135.6">4</text>
<text x="175.8" y="136.9">2</text>
<text x="54.8" y="138.2">P1751_60</text>
<text x="54.8" y="142">P1751_10</text>
<text x="54.8" y="144.5">P1751_32</text>
<text x="54.8" y="147.1">P1751_11</text>
<text x="54.8" y="149.6">P1751_33</text>
<text x="54.8" y="153.4">P1751_19</text>
<text x="54.8" y="156">P1751_40</text>
<text x="54.8" y="159.8">P1751_27</text>
<text x="54.8" y="162.3">P1751_28</text>
<text x="54.8" y="166.1">P1751_48</text>
<text x="54.8" y="168.7">P1751_49</text>
<text x="54.8" y="172.5">P1751_36</text>
<text x="54.8" y="175">P1751_57</text>
<text x="54.8" y="178.8">P1751_58</text>
<text x="54.8" y="181.4">P1751_59</text>
<text x="54.8" y="185.2">P1751_13</text>
<text x="54.8" y="187.7">P1751_14</text>
<text x="54.8" y="190.2">P1751_46</text>
<text x="54.8" y="192.8">P1751_47</text>
<text x="54.8" y="195.3">P1751_62</text>
<text x="57.7" y="199.1">GPS</text>
</g>
<g font-size="1.8" fill="#725600">
<text x="101.8" y="22.5">GPS175_PWR</text>
<text x="135.9" y="23.7">GAD29_PWR</text>
<text x="101.8" y="25">GPS175_BAK_PWR</text>
<text x="131.3" y="26.3">GAD29_BAK_PWR</text>
<text x="118" y="35.2">CAN_LO_IN</text>
<text x="118.4" y="32.6">CAN_HI_IN</text>
<text x="116.3" y="46.6">CAN_LO_OUT</text>
<text x="116.7" y="44">CAN_HI_OUT</text>
<text x="81.5" y="75.8">MAPMX_SERIAL_OUT</text>
<text x="81.5" y="80.9">MAPMX_SERIAL_GND</text>
<text x="81.5" y="78.3">MAPMX_SERIAL_IN</text>
<text x="81.5" y="87.2">CONNEXT_SERIAL_IN</text>
<text x="81.5" y="84.7">CONNEXT_SERIAL_OUT</text>
<text x="81.5" y="89.8">CONNEXT_SERIAL_GND</text>
<text x="132.5" y="129.1">ELT_PWR</text>
<text x="76.4" y="143.1">ADSB_ETHERNET_OUT_A</text>
<text x="76.4" y="148.2">ADSB_ETHERNET_IN_A</text>
<text x="76.4" y="145.6">ADSB_ETHERNET_OUT_B</text>
<text x="76.4" y="154.5">LIGHTS_HI</text>
<text x="76.4" y="150.7">ADSB_ETHERNET_IN_B</text>
<text x="73.5" y="178">TOGA_OUT</text>
<text x="21.4" y="261.2">GND_BUS</text>
</g>
<g font-size="1.8" fill="#0f0f0f">
<text x="149.3" y="31.4">White/Blue</text>
<text x="154.8" y="33.9">White P291_2</text>
<text x="64.8" y="77.1">White/Blue</text>
<text x="64.8" y="74.6">White/Orange</text>
<text x="64.8" y="83.5">White/Orange</text>
<text x="64.8" y="88.6">White</text>
<text x="162.6" y="127.9">White</text>
<text x="162.6" y="130.5">White/Blue</text>
<text x="162.6" y="133">White/Orange</text>
</g>
<text font-size="1.8" fill="#009600" x="175.8" y="134.4">4</text>
</svg>
